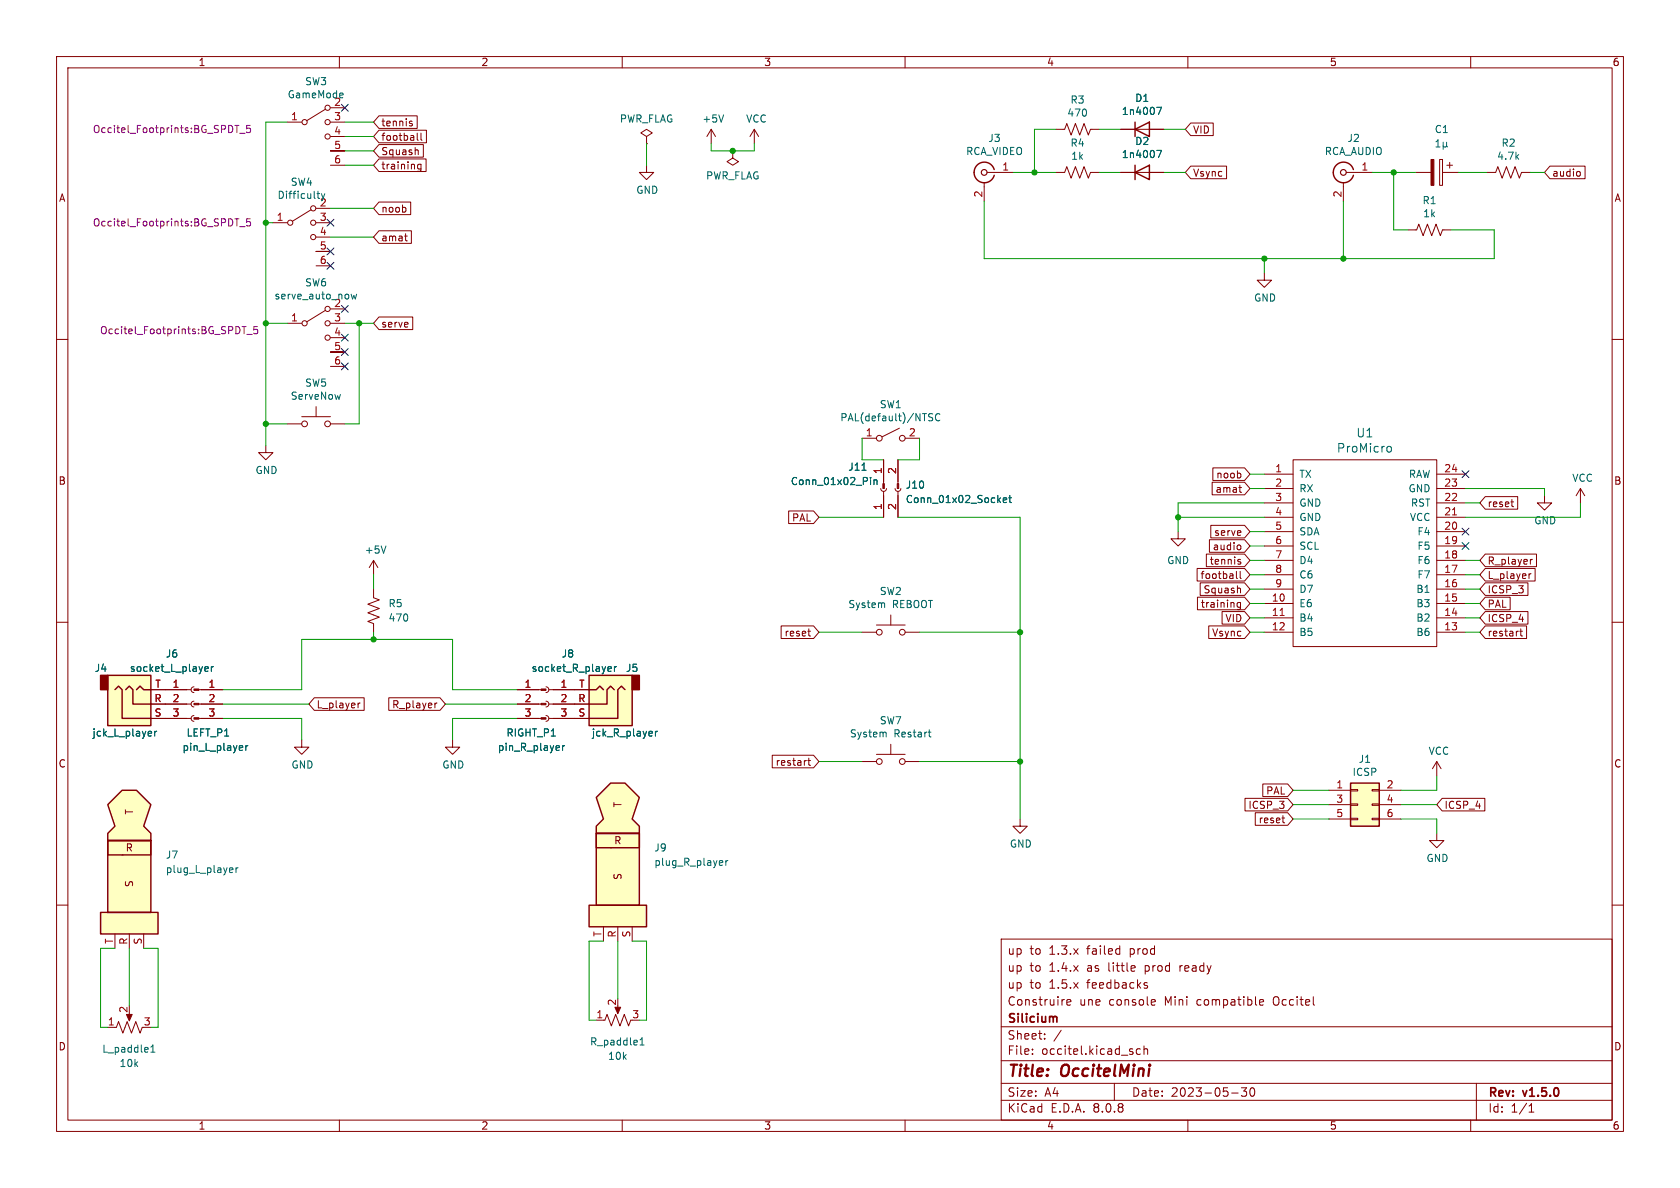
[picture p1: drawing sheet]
<svg xmlns="http://www.w3.org/2000/svg" width="297mm" height="210mm" viewBox="0 0 297 210" stroke-linecap="round" stroke-linejoin="round" font-family="sans-serif">
<g fill="none" stroke="#840000" stroke-width=".18">
<path d="M10 10h277v190h-277zM12 12h273v186h-273zM57.5 19.3l-3.3 2M58.4 19.1h2.6M60 10v2M110 10v2M160 10v2M210 10v2M260 10v2M50.8 21.6h2.5M58.4 26.7h2.6zM58.4 21.6h2.6"/>
<path d="M58.4 24.1h2.6M58.4 26.7h2.6M58.4 29.2h2.6M10 60h2M285 60h2M273 87.6v1.3h1.3l-1.3 1.3-1.2-1.3h1.2M10 110h2M285 110h2M10 160h2M177 166h108v32h-108zM188.6 177.2l.7-.1-.1-.3-.4-.1-.2 .2 .1 .7h.5M197.8 167.7l.2 .1"/>
<path d="M198 167.2v1.5M198 168.6l-.2 .1M200.5 170.7l.2 .4-.7 .1M200.6 171.6l-.1 .1M202.5 174.2l.3 .1 .1 .2-.2 .2h-.3M202.5 173.7l.3 .1M203.7 176.7l.5 .1v.3l-.7 .1M204.2 177.6l-.5 .1M222.7 177.2l.7-.1-.1-.3-.4-.1-.2 .2v.7h.6M285 160h2M60 198v2M110 198v2"/>
<path d="M160 198v2M177 194.5h108M177 191.5h108M177 187.5h108M177 181.5h108M182.5 186.3v.1M182.5 185.5v.1M184.7 183.6v.1M184.7 182.8v.1M187.6 182.1l-1.3 2M197 191.5v3M201.6 185.5l-.4-.1-.3 .3v.4l.1 .2h.6"/>
<path d="M202.2 185.5l.3-.1 .3 .1 .1 .9M202.2 184.9v1.5M210 198v2M217.7 193.2h1.2M219.5 192.3h.9l-.5 .6 .4 .1v.7l-.2 .1h-.4l-.2-.1M221.1 192.4l.2-.1a.81 .81 0 0 1 .6 .6 .81 .81 0 0 1-.3 .8l-.1 .1a.81 .81 0 0 1-.4-1.4zM260 198v2M261 191.5v6.5M270.3 196.6h.9M270.3 195.5l.4-.4v1.5"/>
<circle cx="57.9" cy="19.1" r=".46"/>
<circle cx="53.8" cy="21.6" r=".46"/>
<circle cx="57.9" cy="24.1" r=".46"/>
<circle cx="57.9" cy="21.6" r=".46"/>
</g>
<path d="M186.4 179.7l.4 .1v.1v.8" fill="none" stroke="#840000" stroke-width=".3"/>
<path d="M60.5 16.4l.2 .3-.6 .2M60.6 17.2l-.1 .1" fill="none" stroke="#006464" stroke-width=".18"/>
<path d="M41.5 22.2h.7M41.9 22.2v1.2M42.4 23.6h.9M44.2 22.2h-.6v.6l.2-.1h.4l.1 .2-.1 .4-.1 .1-.5-.1" fill="none" stroke="#840084" stroke-width=".18"/>
<g fill="#ffffc2">
<path d="M19 148.6h7.7v12.7h-7.7z"/>
<path d="M19 142.2l2.6-2.5h2.5l2.6 2.5-1.3 3.9 1.3 1.2v1.3h-7.7v-1.3l1.3-1.2z"/>
<path d="M17.8 161.3h10.1v3.8h-10.1z"/>
</g>
<path d="M19 148.6h7.7v2.5h-7.7zM19 148.6h7.7v12.7h-7.7zM19 142.2l2.6-2.5h2.5l2.6 2.5-1.3 3.9 1.3 1.2v1.3h-7.7v-1.3l1.3-1.2zM17.8 161.3h10.1v3.8h-10.1z" fill="none" stroke="#840000" stroke-width=".25"/>
<g fill="none" stroke="#840000" stroke-width=".18">
<path d="M66 99.1v2.5M66 99.1l-.7 1.2M66 99.1l.8 1.2M208.3 94v1.3h1.2l-1.2 1.2-1.3-1.2h1.3M223.5 83.8h5.1M223.5 99.1h5.1M223.5 96.5h5.1M223.5 86.4h5.1M223.5 94h5.1M223.5 91.4h5.1M223.5 88.9h5.1M228.6 81.3h25.4v33h-25.4z"/>
<path d="M254 83.8h5.1M254 99.1h5.1M254 96.5h5.1M254 86.4h5.1M254 94h5.1M254 91.4h5.1M254 88.9h5.1M66 104.1v1.6l1.1 .3-2.1 .8 2.1 .8-2.1 .7 2.1 .8-2.1 .8 1 .3v1.6M223.5 106.7h5.1M223.5 109.2h5.1M223.5 111.8h5.1M223.5 104.1h5.1"/>
<path d="M223.5 101.6h5.1M254 106.7h5.1M254 109.2h5.1M254 111.8h5.1M254 104.1h5.1M254 101.6h5.1M254 134.6l-.8 1.3M254 134.6v2.6M254 134.6l.8 1.3M21.6 151.1h.1M180.3 144.8v1.3h1.3l-1.3 1.2-1.2-1.2h1.2M254 147.3v1.3h1.3l-1.3 1.3-1.3-1.3h1.3"/>
<path d="M20.3 165.1v2.5M22.9 165.1v2.5M25.4 165.1v2.5"/>
</g>
<path d="M245.3 79l.4-.1 .3 .3-.1 .6-.2 .1-.4-.1M68.2 96.5l-.4 1.3M40.8 153.4l.3 .1 .1 .2-.6 .1M41.1 154.2h-.3M41.7 153.4v.8M42.1 153.4l-.4 .2" fill="none" stroke="#006464" stroke-width=".18"/>
<path d="M256.8 91h.7M226.3 108.8h.7" fill="none" stroke="#a90000" stroke-width=".18"/>
<g fill="#ffffc2">
<path d="M105.4 147.3h7.6v12.7h-7.6z"/>
<path d="M105.4 141l2.5-2.6h2.6l2.5 2.6-1.2 3.8 1.2 1.3v1.2h-7.6v-1.2l1.3-1.3z"/>
<path d="M104.1 160h10.2v3.8h-10.2z"/>
</g>
<path d="M105.4 147.3h7.6v2.6h-7.6zM105.4 147.3h7.6v12.7h-7.6zM105.4 141l2.5-2.6h2.6l2.5 2.6-1.2 3.8 1.2 1.3v1.2h-7.6v-1.2l1.3-1.3zM104.1 160h10.2v3.8h-10.2z" fill="none" stroke="#840000" stroke-width=".25"/>
<g fill="none" stroke="#840000" stroke-width=".18">
<path d="M125.7 22.9l-.7 1.2M125.7 22.9v2.5M125.7 22.9l.8 1.2M129.5 26.7v1.2l1.1 .7-1.1 .6-1-.6 1-.7M129.5 26.7h.1M133.3 22.9l-.7 1.2M133.3 22.9v2.5M133.3 22.9l.8 1.2M279.4 86.4l-.8 1.2M279.4 86.4v2.5M279.4 86.4l.8 1.2M107.9 149.9h.1"/>
<path d="M106.7 163.8v2.6M109.2 163.8v2.6M111.8 163.8v2.6"/>
</g>
<path d="M127.9 20.3l-.4 1.3M127.6 152.1l.2 .3-.6 .2M127.7 152.9l-.1 .1M128.3 152.1v.9M128.7 152.1l-.4 .3" fill="none" stroke="#006464" stroke-width=".18"/>
<path d="M238.8 138.4h5v7.7h-5z" fill="#ffffc2"/>
<g fill="none" stroke="#840000" stroke-width=".18">
<path d="M114.3 24.1l1-.6-1-.6-1 .6 1 .6v1.3M114.3 25.4h.1M114.3 29.2v1.3h1.3l-1.3 1.3-1.3-1.3h1.3M50.8 57.2h2.5M57.5 54.9l-3.3 2M58.4 57.2h2.6M58.4 54.6h2.6M58.4 59.7h2.6M50.8 74.9h2.5M53.3 73.7h5.1M55.9 71.9v1.8M58.4 62.2h2.6z"/>
<path d="M58.4 74.9h2.6M58.4 62.2h2.6M58.4 64.8h2.6M152.4 77.5h2.5M159 75.7l-3 1.5M160 77.5h2.6M156.2 81.3v4.2M158.7 81.3v4.2M152.4 111.8h2.5M154.9 110.5h5.1M157.5 108.7v1.8M160 111.8h2.6"/>
<path d="M29.2 127h4.6M29.2 124.5h4.6M29.2 121.9h4.6M34.3 126.5l-.4 .1-.1 .4 .1 .4 .4 .1M34.3 124l-.4 .1-.1 .4 .1 .3 .4 .2M34.3 121.4l-.4 .2-.1 .3 .1 .4 .4 .1M35.2 127h4.2M35.2 124.5h4.2M35.2 121.9h4.2M152.4 134.6h2.5M154.9 133.4h5.1M157.5 131.6v1.8"/>
<path d="M160 134.6h2.6M234.9 139.7h3.9M238.8 139.6h1.2v.2h-1.2zM242.6 139.6h1.2v.2h-1.2zM243.8 139.7h3.8M234.9 142.2h3.9M234.9 144.8h3.9M238.8 144.7h1.2v.2h-1.2zM238.8 142.1h1.2v.3h-1.2zM242.6 144.7h1.2v.2h-1.2zM242.6 142.1h1.2v.3h-1.2zM243.8 142.2h3.8"/>
<path d="M243.8 144.8h3.8"/>
<circle cx="53.8" cy="57.2" r=".46"/>
<circle cx="57.9" cy="59.7" r=".46"/>
<circle cx="57.9" cy="54.6" r=".46"/>
<circle cx="57.9" cy="57.2" r=".46"/>
<circle cx="53.8" cy="74.9" r=".51"/>
<circle cx="57.9" cy="74.9" r=".51"/>
<circle cx="155.4" cy="77.5" r=".51"/>
<circle cx="159.5" cy="77.5" r=".51"/>
<circle cx="155.4" cy="111.8" r=".51"/>
<circle cx="159.5" cy="111.8" r=".51"/>
<circle cx="155.4" cy="134.6" r=".51"/>
<circle cx="159.5" cy="134.6" r=".51"/>
</g>
<path d="M238.8 138.4h5v7.7h-5z" fill="none" stroke="#840000" stroke-width=".25"/>
<g fill="#840000" stroke="#840000" stroke-width=".18">
<path d="M158.6 85.5h.3v.9h-.3z"/>
<path d="M156.1 85.5h.2v.9h-.2z"/>
<path d="M34.3 126.9h.9v.2h-.9z"/>
<path d="M34.3 124.3h.9v.3h-.9z"/>
<path d="M34.3 121.8h.9v.2h-.9z"/>
</g>
<g fill="none" stroke="#006464" stroke-width=".18">
<path d="M62.1 52l.2 .9 .3-.7 .2 .7 .2-.9M60.2 69.7l-.3 .9M164.9 73.2l-.5-.1-.2 .1v.4l.6 .2 .1 .4-.3 .2-.4-.1M166.2 73.2a.6 .6 0 0 0-.9 .5 .6 .6 0 0 0 .6 .7l.3-.1M152.4 83.1h.7M153.9 84.4v.1M153.9 84.8v.9M154.5 84.8v.9M154.5 84.9l.2-.1 .3 .1 .1 .8M36.3 118.6h.5M36.3 117.9l.3-.1 .2 .3-.6 .2M37.4 117.8v.9"/>
<path d="M37.7 117.8l-.3 .3M156.2 106.6l.2 .1v.7M42.8 131.9l.1 .2-.6 .1M43.5 131.8v.9M43.8 131.8l-.3 .3M156.5 129.4l.2 .2v.7M164.1 129.4h.5M164.3 130.1l.3 .2"/>
</g>
<path d="M42.8 57.7h.7M43.1 57.7v1.3M43.6 59.1h1M45.5 57.7h-.6l-.1 .6 .2-.1 .4 .1 .2 .2-.1 .4-.2 .1-.5-.1" fill="none" stroke="#840084" stroke-width=".18"/>
<path d="M19 119.4h7.7v8.9h-7.7z" fill="#ffffc2"/>
<path d="M17.8 119.4h1.2v2.5h-1.2z" fill="#840000" stroke="#840000" stroke-width=".25"/>
<path d="M175.8 30a1.82 1.82 0 0 0-2.8-1 1.82 1.82 0 0 0 0 3 1.82 1.82 0 0 0 2.8-1M200.7 30.5l2.5-1.3v2.6zM200.7 22.9l2.5-1.3v2.5zM200.7 21.6v2.5M200.7 29.2v2.6M239.3 30a1.82 1.82 0 0 0-2.8-1 1.82 1.82 0 0 0 0 3 1.82 1.82 0 0 0 2.8-1M19 119.4h7.7v8.9h-7.7zM20.3 121.9l.7-.6 .6 .6v5.1h5.1M22.2 121.9l.7-.6 .6 .6v2.6h3.2M24.1 121.9l.7-.6 .6 .6h1.3" fill="none" stroke="#840000" stroke-width=".25"/>
<g fill="none" stroke="#840000" stroke-width=".18">
<path d="M174 32.3v3.3M174.5 30.5h4.6M186.7 30.5h1.5l.4-1 .8 2 .7-2 .8 2 .7-2 .8 2 .4-1h1.5M186.7 22.9h1.5l.4-1.1 .8 2.1 .7-2.1 .8 2.1 .7-2.1 .8 2.1 .4-1h1.5M198.1 30.5h7.6M198.1 22.9h7.6M237.5 32.3v3.3M238 30.5h4.6M250.2 30.5h2.8M254.5 28.2h.5v4.6h-.5zM255 30.5h2.8M255.8 29.2h1"/>
<path d="M256.3 28.7v1M223.5 48.3v1.2h1.3l-1.3 1.3-1.3-1.3h1.3M248.9 40.6h1.5l.4-1 .8 2.1 .7-2.1 .8 2.1 .8-2.1 .7 2.1 .4-1.1h1.5M155.7 86.4l.2 .3 .3 .2 .4-.2 .1-.3M156.2 86.9v4.5M158.2 86.4l.2 .3 .4 .2 .3-.2 .2-.3M158.7 86.9v4.5M26.7 124.5h2.5M26.7 127h2.5M26.7 121.9h2.5M53.3 130.8v1.3h1.3l-1.3 1.3-1.2-1.3h1.2M96.5 126.5l.4 .1 .1 .4-.1 .4-.4 .1"/>
<path d="M96.5 124l.4 .1 .1 .4-.1 .3-.4 .2M96.5 121.4l.4 .2 .1 .3-.1 .4-.4 .1M97 124.5h4.6M97 127h4.6M97 121.9h4.6M109.2 177.8v1M105.4 180.3h1.5l.4-1 .8 2.1 .7-2.1 .8 2.1 .8-2.1 .7 2.1 .4-1.1"/>
</g>
<g fill="none" stroke="#006464" stroke-width=".18">
<path d="M204.5 19h.8l-.5 1.2M204.5 26.6h.8l-.5 1.3M253.9 26h.7M253.9 25.1l.3-.4v1.3M255.1 25.8l.2 .2h.3l.1-.2M255.1 25.1v1.3M255.7 25.8l.2 .2M255.7 25.1v.7M177.4 88.4l.6-.1-.1-.2-.4-.1-.1 .2v.6h.5M178.3 88h.5M178.5 87.6v1.1l.3 .1M107.7 117.8l.3 .1 .1 .2-.6 .2"/>
<path d="M108 118.6l-.3 .1M108.6 117.8v.9M109 117.8l-.4 .3M26.7 129.3l.1 .3-.6 .1M27.3 129.3v.8M27.7 129.3l-.4 .2M113.2 184.7h.7M113.2 183.8l.3-.3v1.2"/>
</g>
<g fill="none" stroke="#840000" stroke-width=".2">
<circle cx="174" cy="30.5" r=".51"/>
<circle cx="237.5" cy="30.5" r=".51"/>
</g>
<g fill="#840000" stroke="#840000" stroke-width=".18">
<path d="M253 28.2h.5v4.6h-.5z"/>
<path d="M108.7 178.1h1l-.5 1.1z"/>
</g>
<path d="M104.1 119.4h7.7v8.9h-7.7z" fill="#ffffc2"/>
<path d="M111.8 119.4h1.2v2.5h-1.2z" fill="#840000" stroke="#840000" stroke-width=".25"/>
<path d="M104.1 119.4h7.7v8.9h-7.7zM104.1 121.9h1.3l.6-.6 .7 .6M108.6 121.9l-.7-.6-.6 .6v2.6h-3.2M110.5 121.9l-.6-.6-.7 .6v5.1h-5.1" fill="none" stroke="#840000" stroke-width=".25"/>
<g fill="none" stroke="#840000" stroke-width=".18">
<path d="M48.3 39.4h2.5M55 37.1l-3.3 2M55.9 39.4h2.5M55.9 36.8h2.5M67 20.5h6.8v2.2h-6.8l-1-1.1zM67 28.1h8.3v2.2h-8.3l-1-1.1zM67 23h8.4v2.2h-8.4l-1-1.1zM67 25.6h7.8v2.2h-7.8l-1-1.1zM67 35.7h5.6v2.2h-5.6l-1-1.1zM72.6 21.8l.3 .1v.2l-.2 .2h-.2M72.6 21.4l.3 .1M73.8 23.5v1.1l.1 .2"/>
<path d="M73.8 26.5l.1 .2v.6M74.4 23.5v1.1l.2 .2M74.4 29v1.1l-.2 .2-.3-.1M74.4 29.1l-.3-.1-.3 .3 .1 .5h.5M198.1 30.5h2.6M198.1 22.9h2.6M203.2 30.5h2.5M203.2 22.9h2.5M210.5 29.4h6.3v2.2h-6.3l-1-1.1zM210.5 21.7h4v2.3h-4l-1-1.1zM262.9 30.5h1.5l.4-1 .8 2 .7-2 .8 2 .7-2 .8 2 .4-1h1.5M274 29.4h6.2v2.2h-6.2l-1-1.1z"/>
<path d="M279.1 30.3l.3 .2v.4l-.3 .3M55.9 44.5h2.5zM55.9 41.9h2.5M55.9 44.5h2.5M55.9 47h2.5M67 40.8h5.7v2.2h-5.7l-1-1.1zM67 56h6v2.3h-6l-1-1.1zM71.5 41.7h.5M71.8 42.5l.2 .1M47 78.7v1.3h1.3l-1.3 1.3-1.3-1.3h1.3M139.4 90.3h4.4l1 1.1-1 1.2h-4.4zM156.2 81.3v3.8"/>
<path d="M156.2 87.6v3.8M158.7 81.3v3.8M158.7 87.6v3.8M213.3 97.9h6.7l1 1.2-1 1.1h-6.7zM213.8 95.4h6.2l1 1.1-1 1.1h-6.2zM214.1 92.9h5.9l1 1.1-1 1.1h-5.9zM214.3 85.2h5.7l1 1.2-1 1.1h-5.7zM214.4 82.7h5.6l1 1.1-1 1.1h-5.6zM219 86.2h.5M219 99.3l.3 .1 .1 .1-.2 .2h-.3M219 98.9h.3M219.1 96.3l.3 .3v.3l-.3 .3"/>
<path d="M219.2 87h.3M262.6 87.8h5.7v2.2h-5.7l-1-1.1zM262.6 97.9h9v2.3h-9l-1-1.1zM267.1 88.7h.5M267.3 89.5l.3 .1M270.9 98.9l-.4 .2M138.1 110.6h5.7l1 1.2-1 1.1h-5.7zM142.8 111.6h.5M143 112.4h.3M211.6 100.5h8.4l1 1.1-1 1.1h-8.4zM211.7 105.6h8.3l1 1.1-1 1.1h-8.3zM212.2 103h7.8l1 1.1-1 1.2h-7.8z"/>
<path d="M213.7 110.6h6.3l1 1.2-1 1.1h-6.3zM216 108.1h4l1 1.1-1 1.1h-4zM218.6 101v1.1l.2 .2M219.1 104l.2 .1v.7M219.2 101v1.1l.2 .2M219.3 106.5v1l-.2 .3-.3-.1M219.3 106.6l-.4-.1-.2 .2 .1 .6h.5M262.6 100.5h8.8v2.2h-8.8l-1-1.1zM262.6 103h7.5v2.3h-7.5l-1-1.2zM262.6 105.6h4.4v2.2h-4.4l-1-1.1zM262.6 110.6h7.3v2.3h-7.3l-1-1.1zM262.6 108.1h7.5v2.2h-7.5l-1-1.1z"/>
<path d="M268.7 111.6h.5M268.9 111.2v1l.3 .2M270.3 101.4v.9M270.7 101.4l-.4 .3M26.7 124.5h6.3M26.7 127h6.3M26.7 121.9h6.3M35.6 124.5h3.8M35.6 127h3.8M35.6 121.9h3.8M55.6 123.3h8.8v2.3h-8.8l-1-1.1zM63.3 124.3v.8"/>
<path d="M63.7 124.3l-.4 .2M68.7 123.3h9.1l.9 1.2-.9 1.1h-9.1zM77.2 124.3l-.3 .2M80 130.8v1.3h1.3l-1.3 1.3-1.3-1.3h1.3M91.4 124.5h4.3M91.4 127h4.3M91.4 121.9h4.3M97.8 124.5h6.3M97.8 127h6.3M97.8 121.9h6.3M136.5 133.5h7.3l1 1.1-1 1.1h-7.3zM142.8 134.4h.5"/>
<path d="M143 134v1.1l.3 .2M223.2 138.6h4.4l1 1.1-1 1.1h-4.4zM220.1 141.1h7.5l1 1.1-1 1.2h-7.5zM221.9 143.7h5.7l1 1.1-1 1.1h-5.7zM226.6 144.6h.5M226.9 145.4l.2 .1M255 141.1h7.5v2.3h-7.5l-1-1.2zM22.9 179.1v1M19 181.6h1.6l.4-1 .7 2 .8-2 .7 2 .8-2 .8 2 .3-1"/>
<circle cx="51.3" cy="39.4" r=".46"/>
<circle cx="55.4" cy="39.4" r=".46"/>
<circle cx="55.4" cy="36.8" r=".46"/>
<circle cx="55.4" cy="41.9" r=".46"/>
</g>
<g fill="none" stroke="#006464" stroke-width=".18">
<path d="M204.5 19h.8l-.5 1.2M56 34.2h.5M56.8 34.2l.3 .9 .3-.9M204.5 26.6h.8l-.5 1.3M152.4 83.1h.7M153.9 84.4v.1M153.9 84.8v.9M154.5 84.8v.9M154.5 84.9l.2-.1 .3 .1 .1 .8M177.4 88.4l.6-.1-.1-.2-.4-.1-.1 .2v.6h.5M178.3 88h.5M178.5 87.6v1.1l.3 .1"/>
<path d="M36.3 118.6h.5M36.3 117.9l.3-.1 .2 .3-.6 .2M37.4 117.8v.9M37.7 117.8l-.3 .3M107.7 117.8l.3 .1 .1 .2-.6 .2M108 118.6l-.3 .1M108.6 117.8v.9M109 117.8l-.4 .3M26.7 129.3l.1 .3-.6 .1M27.3 129.3v.8M27.7 129.3l-.4 .2M42.8 131.9l.1 .2-.6 .1"/>
<path d="M43.5 131.8v.9M43.8 131.8l-.3 .3M99.5 131.8v.9M99.8 131.8l-.3 .3M115.9 129.3v.8M116.2 129.3l-.3 .2M26.7 186h.7M26.7 185.1l.3-.4v1.3"/>
</g>
<g fill="#840000" stroke="#840000" stroke-width=".18">
<path d="M95.7 126.9h.8v.2h-.8z"/>
<path d="M95.7 124.3h.8v.3h-.8z"/>
<path d="M95.7 121.8h.8v.2h-.8z"/>
<path d="M22.4 179.3h1l-.5 1.2z"/>
</g>
<path d="M41.5 38.7h.7M41.9 38.7v1.2M44.2 38.7h-.6v.6l.2-.1h.4l.1 .2-.1 .4-.1 .1-.5-.1M42.4 40.1h.9" fill="none" stroke="#840084" stroke-width=".18"/>
<g fill="none" stroke="#009600" stroke-width=".18">
<path d="M47 39.4h1.3M50.8 21.6h-3.8v57.1M58.4 36.8h7.6M61 21.6h5M61 24.1h5M61 29.2h5M61 26.7h5M114.3 25.4v3.8M125.7 25.4v1.3h7.6v-1.3M174 35.6v10.1h90.2v-5.1h-7.7M179.1 30.5h7.6M186.7 22.9h-3.8v7.6"/>
<path d="M194.3 30.5h3.8M194.3 22.9h3.8M205.7 30.5h3.8M205.7 22.9h3.8M237.5 35.6v10.1M242.6 30.5h7.6M246.4 30.5v10.1h2.5M257.8 30.5h5.1M270.5 30.5h2.5M47 57.2h3.8M58.4 41.9h7.6M61 57.2h5"/>
<path d="M63.5 57.2v17.7h-2.5M223.5 45.7v2.6M47 74.9h3.8M152.4 77.5v3.8h3.8M162.6 77.5v3.8h-3.9M144.8 91.4h11.4M158.7 91.4h21.6v53.4M208.3 91.4h15.2M221 99.1h2.5M221 96.5h2.5M221 86.4h2.5M221 94h2.5"/>
<path d="M221 83.8h2.5M223.5 88.9h-15.2v5.1M259.1 88.9h2.5M259.1 99.1h2.5M259.1 86.4h13.9v1.2M279.4 88.9v2.5h-20.3M66 101.6v2.5M66 111.8v1.2M144.8 111.8h7.6M162.6 111.8h17.7M221 106.7h2.5M221 101.6h2.5"/>
<path d="M221 109.2h2.5M221 111.8h2.5M221 104.1h2.5M259.1 106.7h2.5M259.1 101.6h2.5M259.1 109.2h2.5M259.1 111.8h2.5M259.1 104.1h2.5M39.4 121.9h13.9v-8.9h26.7v8.9h11.4M39.4 127h13.9v3.8M39.4 124.5h15.2M78.7 124.5h12.7"/>
<path d="M91.4 127h-11.4v3.8M144.8 134.6h7.6M162.6 134.6h17.7M228.6 139.7h6.3M254 137.2v2.5h-6.4M228.6 142.2h6.3M228.6 144.8h6.3M247.6 144.8h6.4v2.5M247.6 142.2h6.4M20.3 167.6h-2.5v14h1.2M22.9 167.6v10.2M25.4 167.6h2.5v14h-1.2"/>
<path d="M106.7 166.4h-2.6v13.9h1.3M109.2 166.4v10.1M111.8 166.4h2.5v13.9h-1.3"/>
</g>
<g fill="none" stroke="#000084" stroke-width=".18">
<path d="M60.4 18.4l1.2 1.3M61.6 18.4l-1.2 1.3M57.8 38.8l1.2 1.2M59 38.8l-1.2 1.2M57.8 43.8l1.2 1.3M57.8 46.4l1.2 1.2M59 43.8l-1.2 1.3M59 46.4l-1.2 1.2M60.4 54l1.2 1.2M60.4 59.1l1.2 1.2M61.6 54l-1.2 1.2M61.6 59.1l-1.2 1.2"/>
<path d="M60.4 61.6l1.2 1.2M60.4 64.2l1.2 1.2M61.6 61.6l-1.2 1.2M61.6 64.2l-1.2 1.2M258.5 93.4l1.2 1.2M258.5 95.9l1.2 1.2M258.5 83.2l1.2 1.2M259.7 93.4l-1.2 1.2M259.7 95.9l-1.2 1.2M259.7 83.2l-1.2 1.2"/>
</g>
<g fill="#009600" stroke="#009600" stroke-width=".18">
<circle cx="180.3" cy="111.8" r=".46"/>
<circle cx="180.3" cy="134.6" r=".46"/>
<circle cx="208.3" cy="91.4" r=".46"/>
<circle cx="66" cy="113" r=".46"/>
<circle cx="47" cy="57.2" r=".46"/>
<circle cx="47" cy="39.4" r=".46"/>
<circle cx="63.5" cy="57.2" r=".46"/>
<circle cx="47" cy="74.9" r=".46"/>
<circle cx="237.5" cy="45.7" r=".46"/>
<circle cx="223.5" cy="45.7" r=".46"/>
<circle cx="246.4" cy="30.5" r=".46"/>
<circle cx="182.9" cy="30.5" r=".46"/>
<circle cx="129.5" cy="26.7" r=".46"/>
</g>
<g font-size="2.8" fill="#840000">
<text x="178" y="190.9">Title:</text>
<text x="187.7" y="190.9">OccitelMini</text>
</g>
<g font-size="2.1" fill="#006464">
<text x="239.7" y="77.5">U1</text>
<text x="236.3" y="80.2">ProMicro</text>
</g>
<g font-size="2.1" fill="#840000">
<text x="178" y="172">up</text>
<text x="178" y="169">up</text>
<text x="182" y="172">to</text>
<text x="182" y="169">to</text>
<text x="185.5" y="172">1.4.x</text>
<text x="185.5" y="169">1.3.x</text>
<text x="192.3" y="172">as</text>
<text x="192.3" y="169">failed</text>
<text x="196.2" y="172">little</text>
<text x="200" y="169">prod</text>
<text x="202.8" y="172">prod</text>
<text x="209.1" y="172">ready</text>
<text x="178" y="178">Construire</text>
<text x="178" y="175">up</text>
<text x="182" y="175">to</text>
<text x="185.5" y="175">1.5.x</text>
<text x="190.8" y="178">une</text>
<text x="192.3" y="175">feedbacks</text>
<text x="196.1" y="178">console</text>
<text x="206" y="178">Mini</text>
<text x="211.8" y="178">compatible</text>
<text x="225.5" y="178">Occitel</text>
<text x="178" y="184">Sheet:</text>
<text x="178" y="181.2">Silicium</text>
<text x="178" y="186.7">File:</text>
<text x="184.1" y="186.7">occitel.kicad_sch</text>
<text x="178" y="196.9">KiCad</text>
<text x="178" y="194.1">Size:</text>
<text x="184.7" y="194.1">A4</text>
<text x="185.7" y="196.9">E.D.A.</text>
<text x="193.3" y="196.9">8.0.8</text>
<text x="200" y="194.1">Date:</text>
<text x="207" y="194.1">2023-05-30</text>
<text x="263" y="194.3">Rev:</text>
<text x="263" y="196.9">Id:</text>
<text x="267.1" y="196.9">1/1</text>
<text x="269.4" y="194.3">v1.5.0</text>
</g>
<g font-size="1.8" fill="#840000">
<text x="35" y="11.9">1</text>
<text x="85" y="11.9">2</text>
<text x="135" y="11.9">3</text>
<text x="185" y="11.9">4</text>
<text x="235" y="11.9">5</text>
<text x="285" y="11.9">6</text>
<text x="67.3" y="22.5">tennis</text>
<text x="210.8" y="23.8">VID</text>
<text x="67.3" y="25.1">football</text>
<text x="67.3" y="27.6">Squash</text>
<text x="10.3" y="35.9">A</text>
<text x="67.3" y="30.2">training</text>
<text x="210.8" y="31.4">Vsync</text>
<text x="274.3" y="31.4">audio</text>
<text x="285.3" y="35.9">A</text>
<text x="67.3" y="37.8">noob</text>
<text x="67.3" y="42.9">amat</text>
<text x="67.3" y="58.1">serve</text>
<text x="10.3" y="85.9">B</text>
<text x="214.8" y="87.3">amat</text>
<text x="214.9" y="84.8">noob</text>
<text x="262.9" y="89.9">reset</text>
<text x="285.3" y="85.9">B</text>
<text x="139.9" y="92.4">PAL</text>
<text x="214.5" y="94.9">serve</text>
<text x="213.8" y="100">tennis</text>
<text x="214.3" y="97.5">audio</text>
<text x="262.9" y="100">R_player</text>
<text x="212.1" y="102.6">football</text>
<text x="212.2" y="107.6">training</text>
<text x="212.7" y="105.1">Squash</text>
<text x="262.9" y="102.6">L_player</text>
<text x="262.9" y="105.1">ICSP_3</text>
<text x="262.9" y="107.6">PAL</text>
<text x="138.6" y="112.7">reset</text>
<text x="214.2" y="112.7">Vsync</text>
<text x="216.5" y="110.2">VID</text>
<text x="262.9" y="112.7">restart</text>
<text x="262.9" y="110.2">ICSP_4</text>
<text x="55.9" y="125.4">L_player</text>
<text x="69.2" y="125.4">R_player</text>
<text x="10.3" y="135.9">C</text>
<text x="137" y="135.6">restart</text>
<text x="285.3" y="135.9">C</text>
<text x="110.1" y="142.8" transform="rotate(-90 110.1 142.8)">T</text>
<text x="220.6" y="143.2">ICSP_3</text>
<text x="223.7" y="140.7">PAL</text>
<text x="255.3" y="143.2">ICSP_4</text>
<text x="23.7" y="144.1" transform="rotate(-90 23.7 144.1)">T</text>
<text x="108.5" y="149.5">R</text>
<text x="222.4" y="145.7">reset</text>
<text x="22.1" y="150.7">R</text>
<text x="110.1" y="155.7" transform="rotate(-90 110.1 155.7)">S</text>
<text x="23.7" y="156.9" transform="rotate(-90 23.7 156.9)">S</text>
<text x="10.3" y="185.9">D</text>
<text x="285.3" y="185.9">D</text>
<text x="35" y="199.9">1</text>
<text x="85" y="199.9">2</text>
<text x="135" y="199.9">3</text>
<text x="185" y="199.9">4</text>
<text x="235" y="199.9">5</text>
<text x="285" y="199.9">6</text>
</g>
<g font-size="1.8" fill="#006464">
<text x="50.8" y="17.6">GameMode</text>
<text x="53.8" y="15.3">SW3</text>
<text x="59" y="18.8">2</text>
<text x="109.5" y="21.9">PWR_FLAG</text>
<text x="124.1" y="21.9">+5V</text>
<text x="131.8" y="21.9">VCC</text>
<text x="188.6" y="20.8">470</text>
<text x="189.2" y="18.5">R3</text>
<text x="198.2" y="20.5">1n4007</text>
<text x="200.6" y="18.2">D1</text>
<text x="253.5" y="23.7">C1</text>
<text x="170.7" y="27.6">RCA_VIDEO</text>
<text x="174.6" y="25.3">J3</text>
<text x="189.2" y="26.1">R4</text>
<text x="189.3" y="28.4">1k</text>
<text x="198.2" y="28.1">1n4007</text>
<text x="200.6" y="25.8">D2</text>
<text x="234.1" y="27.6">RCA_AUDIO</text>
<text x="238.1" y="25.3">J2</text>
<text x="264.6" y="28.4">4.7k</text>
<text x="265.4" y="26.1">R2</text>
<text x="49" y="35.4">Difficulty</text>
<text x="51.3" y="33">SW4</text>
<text x="112.4" y="34.5">GND</text>
<text x="124.7" y="31.9">PWR_FLAG</text>
<text x="56.4" y="36.6">2</text>
<text x="251.4" y="36.3">R1</text>
<text x="251.5" y="38.6">1k</text>
<text x="48.4" y="53.1">serve_auto_now</text>
<text x="53.8" y="50.8">SW6</text>
<text x="221.6" y="53.5">GND</text>
<text x="59" y="54.4">2</text>
<text x="51.3" y="70.9">ServeNow</text>
<text x="53.8" y="68.6">SW5</text>
<text x="148.5" y="74.7">PAL(default)/NTSC</text>
<text x="155.4" y="72.4">SW1</text>
<text x="45.1" y="84">GND</text>
<text x="149.9" y="83.4">J11</text>
<text x="139.7" y="86">Conn_01x02_Pin</text>
<text x="160" y="86.6">J10</text>
<text x="160" y="89.1">Conn_01x02_Socket</text>
<text x="229.6" y="84.7">TX</text>
<text x="229.6" y="87.2">RX</text>
<text x="229.6" y="89.8">GND</text>
<text x="248.9" y="87.2">GND</text>
<text x="249" y="84.7">RAW</text>
<text x="249.3" y="89.8">RST</text>
<text x="277.9" y="85.4">VCC</text>
<text x="229.6" y="92.3">GND</text>
<text x="229.6" y="94.8">SDA</text>
<text x="249.2" y="92.3">VCC</text>
<text x="250.5" y="94.8">F4</text>
<text x="271.1" y="92.9">GND</text>
<text x="64.4" y="98.1">+5V</text>
<text x="206.2" y="99.9">GND</text>
<text x="229.6" y="97.4">SCL</text>
<text x="229.6" y="99.9">D4</text>
<text x="250.5" y="99.9">F6</text>
<text x="250.5" y="97.4">F5</text>
<text x="68.6" y="107.5">R5</text>
<text x="149.9" y="107.7">System</text>
<text x="155.4" y="105.4">SW2</text>
<text x="157.8" y="107.7">REBOOT</text>
<text x="229.6" y="107.5">E6</text>
<text x="229.6" y="102.5">C6</text>
<text x="229.6" y="105">D7</text>
<text x="250.3" y="107.5">B3</text>
<text x="250.3" y="105">B1</text>
<text x="250.5" y="102.5">F7</text>
<text x="68.6" y="110.1">470</text>
<text x="229.6" y="110.1">B4</text>
<text x="229.6" y="112.6">B5</text>
<text x="250.3" y="112.6">B6</text>
<text x="250.3" y="110.1">B2</text>
<text x="16.7" y="119">J4</text>
<text x="22.9" y="119">socket_L_player</text>
<text x="29.2" y="116.4">J6</text>
<text x="93.9" y="119">socket_R_player</text>
<text x="99.2" y="116.4">J8</text>
<text x="110.6" y="119">J5</text>
<text x="16.2" y="130.4">jck_L_player</text>
<text x="32.9" y="130.4">LEFT_P1</text>
<text x="89.4" y="130.4">RIGHT_P1</text>
<text x="104.5" y="130.4">jck_R_player</text>
<text x="150.2" y="130.6">System</text>
<text x="155.4" y="128.2">SW7</text>
<text x="158" y="130.6">Restart</text>
<text x="32.2" y="132.9">pin_L_player</text>
<text x="51.4" y="136.1">GND</text>
<text x="78.1" y="136.1">GND</text>
<text x="87.9" y="132.9">pin_R_player</text>
<text x="239" y="137.4">ICSP</text>
<text x="240.1" y="135.1">J1</text>
<text x="252.5" y="133.6">VCC</text>
<text x="29.2" y="152">J7</text>
<text x="29.2" y="154.5">plug_L_player</text>
<text x="115.6" y="150.7">J9</text>
<text x="115.6" y="153.3">plug_R_player</text>
<text x="178.4" y="150">GND</text>
<text x="252.1" y="152.6">GND</text>
<text x="104.2" y="185">R_paddle1</text>
<text x="18" y="186.3">L_paddle1</text>
<text x="21" y="188.8">10k</text>
<text x="107.4" y="187.6">10k</text>
</g>
<g font-size="1.8" fill="#840084">
<text x="16.3" y="23.7">Occitel_Footprints:BG_SPDT_5</text>
<text x="16.3" y="40.2">Occitel_Footprints:BG_SPDT_5</text>
<text x="17.6" y="59.3">Occitel_Footprints:BG_SPDT_5</text>
</g>
<g font-size="1.8" fill="#a90000">
<text x="51.4" y="21.3">1</text>
<text x="59" y="21.3">3</text>
<text x="59" y="23.9">4</text>
<text x="59" y="26.4">5</text>
<text x="59" y="29">6</text>
<text x="173.7" y="35" transform="rotate(-90 173.7 35)">2</text>
<text x="177.1" y="30.2">1</text>
<text x="237.2" y="35" transform="rotate(-90 237.2 35)">2</text>
<text x="240.6" y="30.2">1</text>
<text x="48.8" y="39.1">1</text>
<text x="56.4" y="39.1">3</text>
<text x="56.4" y="41.7">4</text>
<text x="56.4" y="44.2">5</text>
<text x="56.4" y="46.7">6</text>
<text x="51.4" y="56.9">1</text>
<text x="59" y="56.9">3</text>
<text x="59" y="59.4">4</text>
<text x="59" y="62">5</text>
<text x="59" y="64.5">6</text>
<text x="153" y="77.2">1</text>
<text x="160.6" y="77.2">2</text>
<text x="156" y="83.9" transform="rotate(-90 156 83.9)">1</text>
<text x="158.5" y="83.9" transform="rotate(-90 158.5 83.9)">2</text>
<text x="225.4" y="83.6">1</text>
<text x="255.2" y="83.6">24</text>
<text x="225.4" y="86.1">2</text>
<text x="225.4" y="88.6">3</text>
<text x="255.2" y="88.6">22</text>
<text x="255.2" y="86.1">23</text>
<text x="156" y="90.2" transform="rotate(-90 156 90.2)">1</text>
<text x="158.5" y="90.2" transform="rotate(-90 158.5 90.2)">2</text>
<text x="225.4" y="91.2">4</text>
<text x="225.4" y="93.7">5</text>
<text x="255.2" y="93.7">20</text>
<text x="255.2" y="91.2">21</text>
<text x="225.4" y="96.3">6</text>
<text x="225.4" y="98.8">7</text>
<text x="225.4" y="101.3">8</text>
<text x="255.2" y="101.3">17</text>
<text x="255.2" y="98.8">18</text>
<text x="255.2" y="96.3">19</text>
<text x="224.7" y="106.4">10</text>
<text x="225.4" y="103.9">9</text>
<text x="255.2" y="106.4">15</text>
<text x="255.2" y="103.9">16</text>
<text x="224.7" y="109">11</text>
<text x="224.7" y="111.5">12</text>
<text x="255.2" y="111.5">13</text>
<text x="255.2" y="109">14</text>
<text x="27.2" y="124.2">R</text>
<text x="27.4" y="121.7">T</text>
<text x="30.4" y="121.7">1</text>
<text x="30.4" y="124.2">2</text>
<text x="36.8" y="121.7">1</text>
<text x="36.8" y="124.2">2</text>
<text x="92.6" y="121.7">1</text>
<text x="92.6" y="124.2">2</text>
<text x="99" y="121.7">1</text>
<text x="99" y="124.2">2</text>
<text x="102.1" y="124.2">R</text>
<text x="102.3" y="121.7">T</text>
<text x="27.2" y="126.7">S</text>
<text x="30.4" y="126.7">3</text>
<text x="36.8" y="126.7">3</text>
<text x="92.6" y="126.7">3</text>
<text x="99" y="126.7">3</text>
<text x="102.2" y="126.7">S</text>
<text x="236.1" y="139.4">1</text>
<text x="236.1" y="142">3</text>
<text x="245" y="139.4">2</text>
<text x="245" y="142">4</text>
<text x="236.1" y="144.5">5</text>
<text x="245" y="144.5">6</text>
<text x="20.1" y="167" transform="rotate(-90 20.1 167)">T</text>
<text x="22.6" y="167.1" transform="rotate(-90 22.6 167.1)">R</text>
<text x="25.1" y="167.1" transform="rotate(-90 25.1 167.1)">S</text>
<text x="106.4" y="165.7" transform="rotate(-90 106.4 165.7)">T</text>
<text x="109" y="165.8" transform="rotate(-90 109 165.8)">R</text>
<text x="111.5" y="165.8" transform="rotate(-90 111.5 165.8)">S</text>
<text x="22.6" y="179.1" transform="rotate(-90 22.6 179.1)">2</text>
<text x="109" y="177.9" transform="rotate(-90 109 177.9)">2</text>
<text x="19" y="181.4">1</text>
<text x="25.3" y="181.4">3</text>
<text x="105.3" y="180.1">1</text>
<text x="111.7" y="180.1">3</text>
</g>
</svg>
